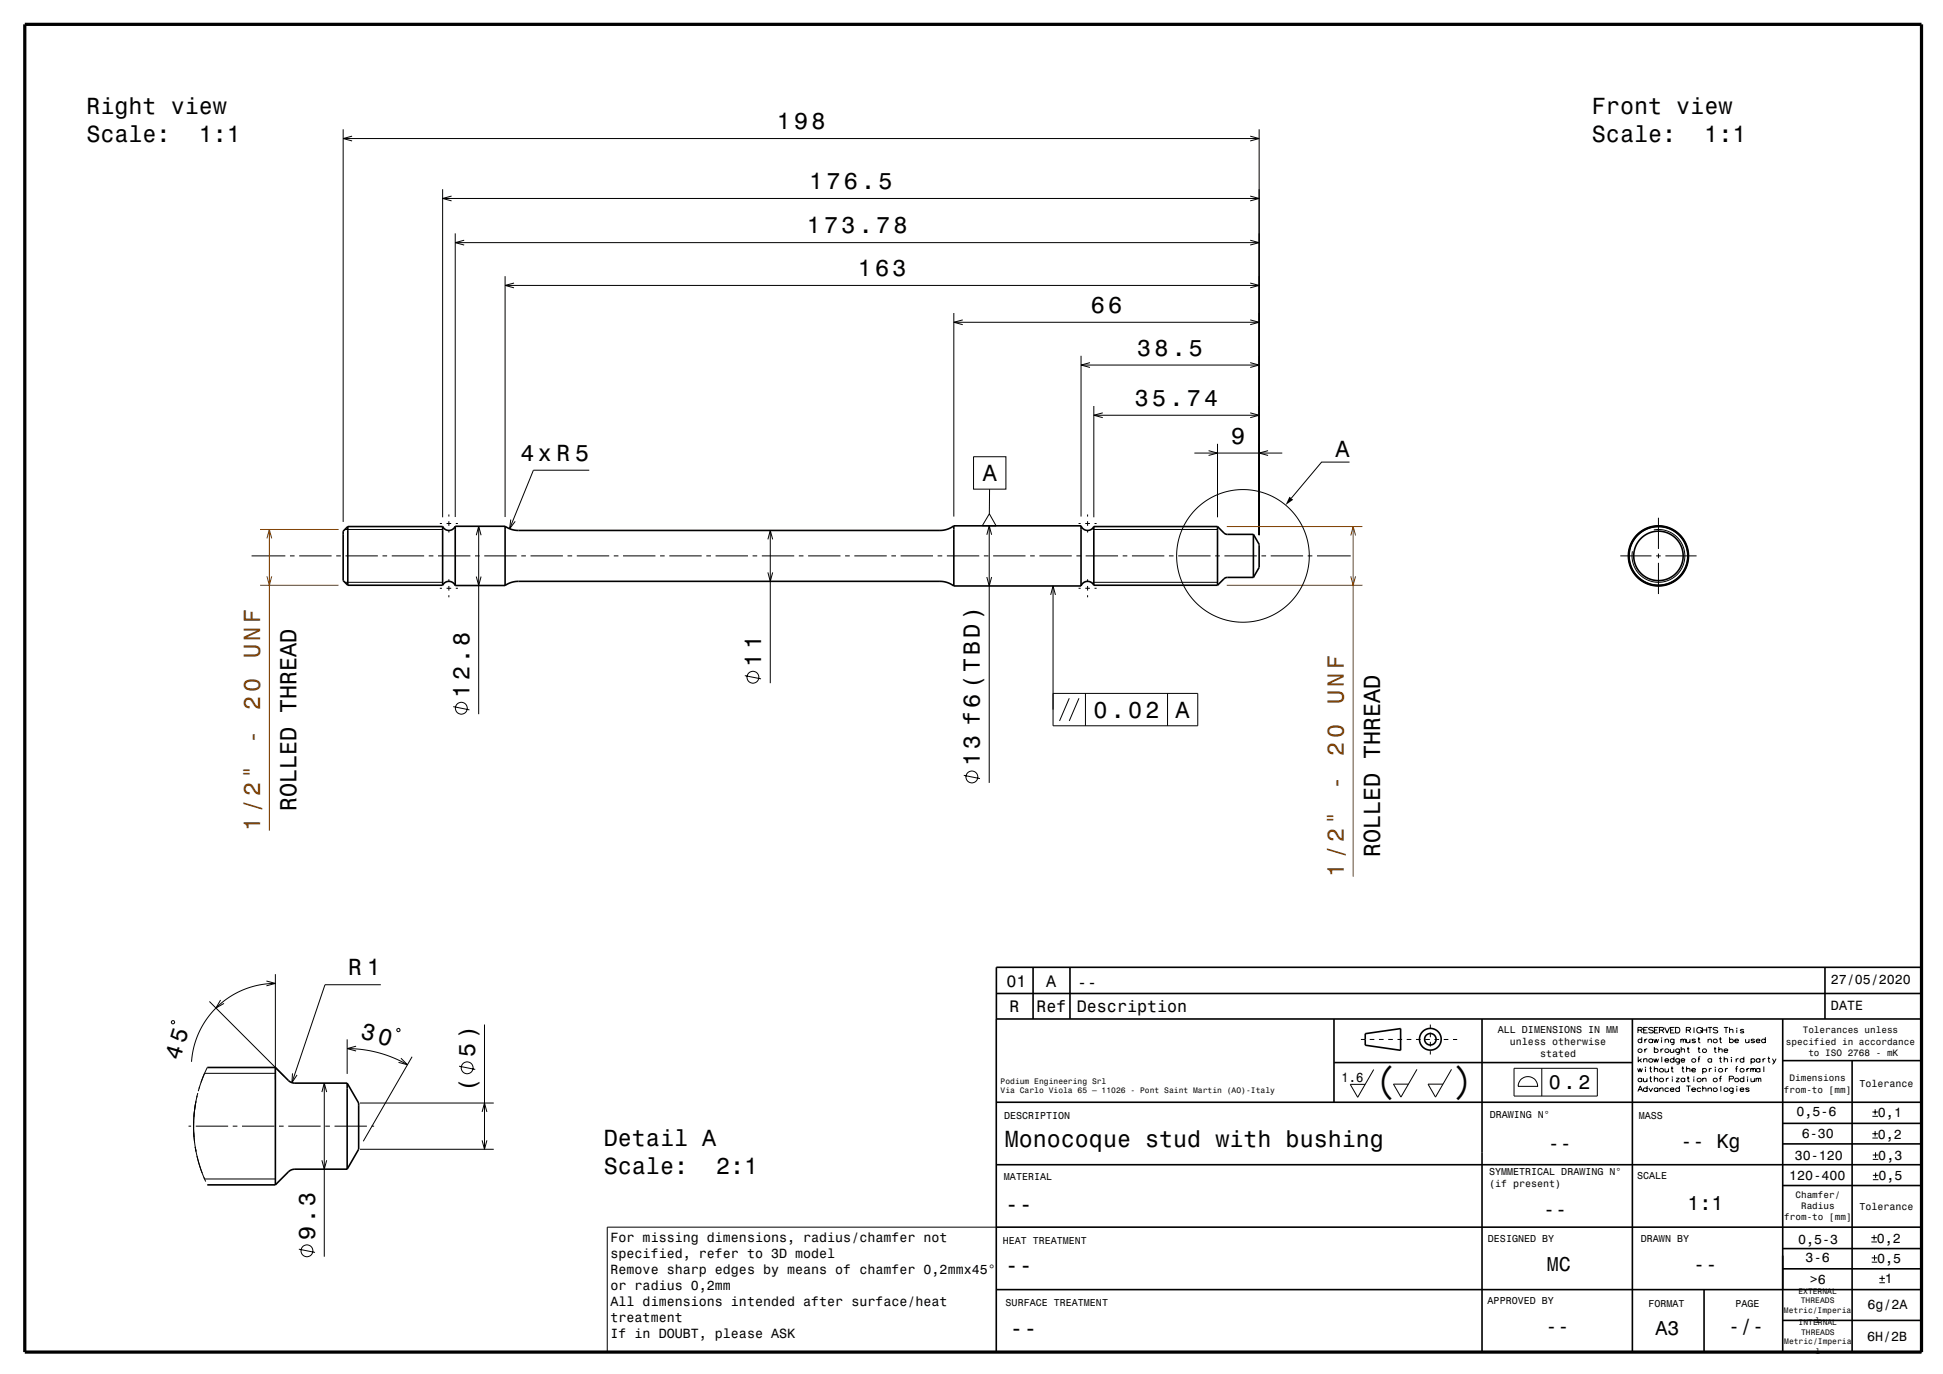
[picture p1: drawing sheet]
<svg xmlns="http://www.w3.org/2000/svg" width="420mm" height="297mm" viewBox="0 0 420 297" stroke-linecap="round" stroke-linejoin="round" font-family="sans-serif">
<g fill="none" stroke="#000" stroke-width=".22">
<path d="M74.2 27.9v84.9M74.2 29.9h198M76.1 29.4l-1.9 .5 1.9 .6M270.2 29.4l2 .5-2 .6M272.2 27.9v87.8M95.7 40.9v70.9M95.7 42.9h176.5M97.6 42.4l-1.9 .5 1.9 .5M98.4 50.4v61.4M98.4 52.4h173.8M100.3 51.9l-1.9 .5 1.9 .6M109.2 59.7v52.1"/>
<path d="M270.2 51.9l2 .5-2 .6M270.2 42.4l2 .5-2 .5M109.2 61.7h163M111.1 61.2l-1.9 .5 1.9 .5M206.2 67.7v44M206.2 69.7h66M208.1 69.1l-1.9 .6 1.9 .5M233.7 76.9v34.8M233.7 78.9h38.5M235.6 78.4l-1.9 .5 1.9 .5M270.2 61.2l2 .5-2 .5M270.2 69.1l2 .6-2 .5"/>
<path d="M270.2 78.4l2 .5-2 .5M210.4 98.7h7v7h-7zM236.4 87.8v24M236.4 89.8h35.8M238.4 89.2l-2 .6 2 .5M258.2 97.9h19M261.2 97.4l2 .5-2 .5M263.2 95.9v15.9M270.2 89.2l2 .6-2 .5M274.1 97.4l-1.9 .5 1.9 .5M291.7 99.9h-6l-6.6 7.8M74.5 114.5h21.2"/>
<path d="M95.1 113.2h.4M96.5 113.2h1M97 111.2v.5M97 112.7v1M97 114.7v.4M98.5 113.2h.5M103 115.7l.5-1.9 .5 1.9M103.5 113.8v40.6M110.4 112.3l-.2 2 1.2-1.6M127.4 101.6h-12.1l-5.1 12.7M166 116.6l.5-1.9 .5 1.9M166.5 114.7v33"/>
<path d="M213.3 115.6l.5-1.9 .6 1.9M213.8 113.7v55.5M213.9 111.1l1.4 2.6-3-.1zM213.9 105.7v5.4M233.1 113.2h.5M234.6 113.2h1M235.1 111.2v.5M235.1 112.7v1M235.1 114.7v.4M236.2 114.5h27M236.6 113.2h.4M357.5 114.5a5.7 5.7 0 0 1 6.7 5.3 5.7 5.7 0 0 1-6 6.1 5.7 5.7 0 0 1-5.3-6.7"/>
<path d="M358.5 111.9v6.8M358.5 119.7v1M54.4 120.2h7.3M62.7 120.2h1M64.7 120.2h7M72.7 120.2h1M74.5 125.9h21.2M74.7 120.2h7M82.7 120.2h1M84.7 120.2h7M92.7 120.2h1M94.7 120.2h7"/>
<path d="M95.1 127.2h.4M96.5 127.2h1M97 125.2v.5M97 126.7v1M97 128.7v.4M98.5 127.2h.5M102.7 120.2h1M103 124.6l.5 2 .5-2M104.7 120.2h7M112.7 120.2h1M114.7 120.2h7M122.7 120.2h1"/>
<path d="M124.7 120.2h7M132.7 120.2h1M134.7 120.2h7M142.7 120.2h1M144.7 120.2h7M152.7 120.2h1M154.7 120.2h7M162.7 120.2h1M164.7 120.2h7M166 123.7l.5 2 .5-2M172.7 120.2h1M174.7 120.2h7"/>
<path d="M182.7 120.2h1M184.7 120.2h7M192.7 120.2h1M194.7 120.2h7M202.7 120.2h1M204.7 120.2h7M212.7 120.2h1M213.3 124.7l.5 2 .6-2M214.7 120.2h7M222.7 120.2h1M224.7 120.2h7M227.1 128.6l.5-1.9 .5 1.9"/>
<path d="M227.6 126.7v30.2h31.3v-7h-31.3M232.7 120.2h1M233.1 127.2h.5M234.6 127.2h1M234.7 120.2h7M235.1 125.2v.5M235.1 126.7v1M235.1 128.7v.4M236.2 125.9h27M236.6 127.2h.4M242.7 120.2h1M244.7 120.2h7"/>
<path d="M252.7 120.2h1M254.7 120.2h7M262.7 120.2h1M264.7 120.2h7M272.7 120.2h1M274.7 120.2h7M282.7 120.2h1M284.7 120.2h7.3M350.2 120.2h6.8M358 120.2h1M358.5 121.7v6.7M360 120.2h6.7"/>
<path d="M98 152.7l3.5 .7M161 146l3.5 .7M231.1 150.9l-2.1 4.9M233.2 150.9l-2.1 4.9M234.6 149.9v7M252.4 149.9v7M208.3 167.6l3.5 .7M45.3 216.5l16.1 16.1M47.7 216.2l-1 1.7 1.7-1M57.6 212.1l1.9 .5-1.9 .5M59.5 212.6l-3.5 .3-3.1 .9-3.1 1.6-2.8 2.1-2.2 2.7-1.7 2.8-1.2 3.3-.5 3.2M59.5 210.6v22.8"/>
<path d="M82.3 212.9h-12.1l-7.1 21.1M37.1 220.8l.5-.1 .1 .5-.5 .1zM42.3 238.2l-.3 2.5-.2 2.7M42.4 238l-.5 3.4M42.6 236.8l-.6 3.5-.1 3.5M42.8 236.3l-.3 .9M43.1 234.9l-.2 1M44.8 230.7l-1.3 3.3M59.5 232h-15.3l-1.2 3.3M63.2 232l-.1 2 1.1-1.6M69.6 236.1l.5-2 .5 2M70.1 234.1v37.6"/>
<path d="M75 226.7l3.2 .2 3.4 .6 3.3 1.1 3.2 1.6M75 224.7v7.4M77 226.1l-2 .6 2 .5M77.8 238.4h28.9M85.8 222.5l.5-.2 .1 .6-.5 .1zM86.7 228.7l1.4 1.5-2-.6M89.1 228.4l-10.6 18.3M99.2 230.5l3.5 .7M104.7 221.5v26.9M294.2 224.7h.9M296.1 224.7h1M296.9 231.2l-3.4 6-1.6-2.8h3.2"/>
<path d="M298.1 224.7h1M300.1 224.7h1M302.1 224.7h1M304.1 224.7h1M306.1 224.7h1M306.3 231.1l-3.5 6-1.6-2.8h3.2M308.1 224.7h1M309.2 221.5v.7M309.2 223.2v1M309.2 225.2v1M309.2 227.2v.7M310.1 224.7h1"/>
<path d="M312.1 224.7h1M313.8 231.1l-3.5 6-1.6-2.8h3.2M314.1 224.7h.9M327.3 230.9h18v6h-18zM328.9 233.2a2.12 2.12 0 0 1 2.2-.3 2.12 2.12 0 0 1 1.3 1.9h-4.2l.1-.8zM333.3 230.9v6M354 230.9l.3 .8 .2-.8 .3 .8 .2-.8M354 235.9l.6-1.2 .5 1.2M354.1 222.7h.7l.2-.4-.3-.2h-.6v1.2M354.1 228.4v1.2M354.2 235.5h.7M354.4 229.2l.5 .4"/>
<path d="M354.6 222.7l.4 .6M354.9 228.8l-.8 .6M354.9 224.8a.44 .44 0 0 0-.7-.1 .44 .44 0 0 0 0 .6 .44 .44 0 0 0 .7-.1M354.9 233.2a.44 .44 0 0 0-.7-.1 .44 .44 0 0 0 0 .7 .44 .44 0 0 0 .7-.1M354.9 224.2v1.2M354.9 233.1v.7M355.3 233.1v.7h.4l.3-.2M355.3 229l.3-.2 .4 .1v.7M355.3 228.8v.8M355.3 222.6h.6M355.6 224.6v.8M355.6 226.7v.8"/>
<path d="M355.7 230.6h.1M355.7 231v.7M356 233.1v.7M356.1 235.3a.44 .44 0 0 0-.7-.1 .44 .44 0 0 0 0 .7 .44 .44 0 0 0 .7-.1M356.1 234.7v1.2M356.1 224.6l-.4 .1-.1 .2M356.1 226.7l-.4 .1-.1 .3M356.2 222.1h-.9v1.2h.9M356.4 235.2l.4 .7 .4-.7M356.6 230.9h.4M356.6 233h.4M356.8 230.5v1l.3 .2"/>
<path d="M356.8 232.6v1l.3 .2M357.2 224.8a.44 .44 0 0 0-.6-.1 .44 .44 0 0 0 0 .6 .44 .44 0 0 0 .6-.1M357.2 224.6v.8M357.4 222.3l-.4-.2a.43 .43 0 0 0-.6 .3l.8 .4 .2 .3-.6 .2-.4-.2M357.5 224.6l.2 .8 .3-.8 .2 .8 .3-.8M357.5 228.8l.2 .8 .3-.8 .2 .8 .3-.8M357.6 226.9a.44 .44 0 0 1 .7-.1 .44 .44 0 0 1 0 .7 .44 .44 0 0 1-.7-.2M357.6 231.1l.3-.2 .4 .1v.7M357.6 233.2l.3-.1h.4v.7M357.6 226.3v1.2M357.6 230.5v1.2M357.6 232.6v1.2"/>
<path d="M357.6 222.6h.6M358.4 235.3a.44 .44 0 0 0-.7-.1 .44 .44 0 0 0 0 .7 .44 .44 0 0 0 .7-.1M358.4 235.2v.7M358.5 222.1h-.9v1.2h.9M358.7 222.7h.7l.2-.4-.2-.2h-.7v1.2M358.8 235.4l.3-.2h.3l.1 .7M358.8 235.2v.7M359 226.7v.8M359.2 224.3h.1M359.2 224.7v.7M359.2 228.4v1.2M359.2 222.7l.4 .6"/>
<path d="M359.6 226.7l-.4 .1-.2 .3M359.8 222.1l.6 1.2 .5-1.2M359.9 229.2l.2 .4h.3l.3-.2M359.9 230.9l.1 .8h.3l.4-.2M359.9 224.8l.4-.2 .3 .1 .1 .7M359.9 229l.5-.2 .3 .4h-.8zM359.9 224.6v.8M360.2 233.1v.7M360.7 230.9v.8M360.7 235.3a.44 .44 0 0 0-.7-.1 .44 .44 0 0 0 0 .7 .44 .44 0 0 0 .7-.1M360.7 233.1h-.3l-.2 .3M361 235.5l.2 .4h.4l.3-.1"/>
<path d="M361.1 226.7v.7l.4 .1 .3-.2M361.1 235.3l.5-.1 .3 .3h-.9zM361.1 222.6h.6M361.2 230.9h.5M361.4 230.5v1l.3 .2M361.5 232.7h.1M361.5 233.1v.7M361.8 226.7v.8M361.9 224.8a.44 .44 0 0 0-.7-.1 .44 .44 0 0 0 0 .6 .44 .44 0 0 0 .7-.1M361.9 224.6l-.1 1.1h-.5M361.9 229a.44 .44 0 0 0-.7-.1 .44 .44 0 0 0 0 .7 .44 .44 0 0 0 .7-.2M361.9 228.4v1.2"/>
<path d="M362 222.1h-.9v1.2h.9M362.2 222.1h.5a.64 .64 0 0 1 .4 .6 .64 .64 0 0 1-.4 .6h-.5zM362.3 233.1h.7l-.7 .7h.7M363 226.9a.44 .44 0 0 0-.6-.1 .44 .44 0 0 0 0 .7 .44 .44 0 0 0 .6-.2M363 226.7v1.1l-.6 .1M363 229a.44 .44 0 0 0-.6-.1 .44 .44 0 0 0 0 .7 .44 .44 0 0 0 .6-.2M363 228.8v1.1l-.6 .1M363 235.3a.44 .44 0 0 0-.6-.1 .44 .44 0 0 0 0 .7 .44 .44 0 0 0 .6-.1M363 234.7v1.2M363.3 224.8l.3-.2 .3 .2 .3-.2 .2 .8M363.3 224.6v.8M363.4 229.2l.2 .4h.3l.3-.2"/>
<path d="M363.4 226.9l.3-.2 .4 .1v.7M363.4 229l.5-.2 .3 .4h-.8zM363.4 226.3v1.2M363.5 230.9h.5M363.7 230.5v1l.4 .2M363.9 224.8v.6M364.2 233.2a.44 .44 0 0 0-.7-.1 .44 .44 0 0 0 0 .7 .44 .44 0 0 0 .7-.1M364.2 233.1v.7M364.5 222.7h.7l.2-.4-.2-.2h-.7v1.2M364.5 234.7h.9M364.5 224.6l.1 .7 .4 .1 .3-.2M364.6 231.1l.3-.2 .3 .1 .1 .7"/>
<path d="M364.6 230.5v1.2M364.7 226.7h.5M364.7 233h.5M364.9 226.3v1l.3 .2M364.9 232.6v1l.3 .2M365 234.7v1.2M365.1 222.7l.3 .6M365.3 224.6v.8M365.7 231.3l.2 .4h.3l.3-.2M365.7 235.5l.2 .4h.3l.3-.1M365.7 231.1l.5-.2 .3 .4h-.8zM365.7 235.3l.5-.1 .3 .3h-.8z"/>
<path d="M366.1 232.7h.1M366.1 233.1v.7M366.2 222.1v1.2M366.5 224.8l-.3-.2-.3 .1-.2 .1 .8 .5-.5 .1-.3-.2M367 224.6h.5M367 226.7h.5M367 228.9h.5M367.2 224.2v1l.4 .2M367.2 226.3v1l.4 .2M367.5 228.4l-.3 .2v1M367.7 235.3a.44 .44 0 0 0-.7-.1 .44 .44 0 0 0 0 .7 .44 .44 0 0 0 .7-.1M367.9 222.4a.59 .59 0 0 0-.9-.2 .59 .59 0 0 0 0 .9 .59 .59 0 0 0 .9-.1v-.2h-.4"/>
<path d="M368 222.6h.9M368 222.1v1.2M368.1 231.1a.45 .45 0 0 1 .6-.1 .45 .45 0 0 1 0 .7 .45 .45 0 0 1-.6-.2M368.1 233.2l.3-.1h.3l.1 .7M368.1 235.4l.3-.2h.3l.1 .7M368.1 230.9v1.2M368.1 233.1v.7M368.1 234.7v1.2M368.9 222.1v1.2M369.2 222.1h.9M369.2 224.8l.3-.2 .4 .1 .1 .7M369.2 235.4l.3-.2h.4l.1 .7"/>
<path d="M369.2 224.6v.8M369.2 235.2v.7M369.5 230.9v.8M369.6 222.1v1.2M370 229a.44 .44 0 0 0-.7-.1 .44 .44 0 0 0 0 .7 .44 .44 0 0 0 .7-.2M370 228.8v.8M370 230.9l-.3 .1-.2 .3M370.5 226.7h.5M370.7 226.3v1l.3 .2M370.8 230.6h.1M370.8 231v.7M371.3 222.3l-.4-.2a.43 .43 0 0 0-.6 .3l1 .5a.57 .57 0 0 1-1 .2"/>
<path d="M371.5 226.9l.4-.2 .3 .1 .1 .7M371.5 226.3v1.2M371.7 224.6h.4M371.7 228.8h.4M371.7 233.1h.4M371.9 224.2v1l.3 .2M371.9 228.4v1l.3 .2M372 234.7v1.2M372.2 232.6l-.4 .2v1M372.6 222.1h1M372.7 227.1l.2 .4h.3l.3-.2M372.7 226.9l.5-.2 .3 .4h-.8z"/>
<path d="M372.7 229l.3-.2 .4 .1v.7M372.7 228.4v1.2M373 230.9v.8M373.1 222.1v1.2M373.5 230.9l-.3 .1-.2 .3M373.8 233.2h.7l.2-.4-.2-.2h-.7v1.2M373.9 222.7l.3-.2 .3 .1 .1 .7M373.9 224.8a.45 .45 0 0 1 .6-.1 .45 .45 0 0 1 0 .7 .45 .45 0 0 1-.6-.2M373.9 222.1v1.2M373.9 224.2v1.2M374.3 228.5h.1M374.3 228.9v.7"/>
<path d="M374.6 235.3a.44 .44 0 0 0-.6-.1 .44 .44 0 0 0 0 .7 .44 .44 0 0 0 .6-.1M374.6 235.2v1l-.5 .1M375 224.9l.2 .5h.3l.3-.2M375 224.8l.5-.2 .3 .4h-.8zM375.2 231h.4M375.3 228.8v.8M375.4 222.2h.1M375.4 234.9h.1M375.4 222.6v.7M375.4 235.2v.7M375.7 230.5l-.4 .2v1M375.8 228.8l-.3 .1-.2 .3"/>
<path d="M376.1 235.5l.2 .4h.4l.3-.1M376.2 235.3l.5-.1 .3 .3h-.9zM377 222.7l-.3-.2h-.4l-.1 .2 .8 .4-.5 .2-.3-.2M377 229a.44 .44 0 0 0-.7-.1 .44 .44 0 0 0 0 .7 .44 .44 0 0 0 .7-.2M377 233.2a.44 .44 0 0 0-.7-.1 .44 .44 0 0 0 0 .7 .44 .44 0 0 0 .7-.1M377 228.4v1.2M377 232.6v1.2M377.3 224.6l.1 .7 .3 .1 .4-.2M377.6 230.9v.8M377.8 232.7h.1M377.8 233.1v.7M378.1 224.6v.8"/>
<path d="M378.1 235.3l-.3-.1-.5 .1 .8 .4-.1 .2-.7-.1M378.1 230.9l-.3 .1-.2 .3M378.4 231.2l.3-.3 .3 .3 .3-.3 .2 .8M378.4 230.9v.8M378.5 233.1v.7h.4l.3-.2M378.5 229a.45 .45 0 0 1 .7-.1 .45 .45 0 0 1 0 .7 .45 .45 0 0 1-.7-.2M378.5 228.8v1.2M379 231.2v.5M379.2 233.1v.7M379.3 224.8l-.3-.2-.3 .1-.2 .1 .8 .5-.5 .1-.3-.2M379.6 233.3l.3-.2 .2 .2 .4-.2 .1 .7M379.6 233.1v.7"/>
<path d="M379.6 224.9l.2 .5h.4l.2-.2M379.7 224.8l.5-.2 .2 .4h-.8zM380.1 233.3v.5M380.4 229a.44 .44 0 0 0-.6-.1 .44 .44 0 0 0 0 .7 .44 .44 0 0 0 .6-.2M380.4 231.1a.44 .44 0 0 0-.6-.1 .44 .44 0 0 0 0 .7 .44 .44 0 0 0 .6-.2M380.4 228.8v.8M380.4 230.9v.8M381.1 228.8v.8M381.3 230.5v1.2M381.6 224.8a.44 .44 0 0 0-.7-.1 .44 .44 0 0 0 0 .6 .44 .44 0 0 0 .7-.1M381.6 224.2v1.2M381.6 228.8l-.3 .1-.2 .3"/>
<path d="M382.1 228.8h.5M382.3 228.4v1l.3 .2M383.1 228.8l.4 .8M383.9 228.8l-.5 1-.3 .2M405.3 239.8v1.2M40.8 243.4h.5M41.8 243.4l.3 3.5M41.9 242.4l-.1 1M41.9 244.8v1M42 246.8l.7 3.4 1 3.4M42.2 247.9l.2 1M42.3 243.4h7"/>
<path d="M42.4 248.9h.1M42.6 249.9l.7 2.6 .9 2.3h15.3M44.1 254.5l.4 .9M44.8 256.1h.1M50.3 243.4h1M52.3 243.4h7M60.3 243.4h1M62.3 243.4h7M69.6 250.8l.5 1.9 .5-1.9M70.3 243.4h1M72.3 243.4h7M77.8 248.4h28.9"/>
<path d="M80.3 243.4h.6M104.2 240.4l.5-2 .5 2M104.2 246.5l.5 1.9 .5-1.9M404.7 246h1.2M404.7 245.1h1.2M404.7 241.3h1.2M404.7 240.4h1.2M404.8 250.6h1.2M404.8 249.7h1.2M404.8 255h1.2M404.8 254.1h1.2M405.3 244.5v1.2"/>
<path d="M405.4 249.1v1.2M405.4 253.5v1.2M64.6 270l3.5 .7M215.4 265.3h-84.1v27M404.5 268.5h1.2M404.5 267.5h1.2M404.6 272.8h1.2M404.6 271.9h1.2M405.1 266.9v1.2M405.2 271.3v1.2M406.2 277.3h1.2M406.2 276.3h1.2"/>
<path d="M406.8 275.7v1.2"/>
<circle cx="268.7" cy="120.2" r="14.3"/>
<circle cx="99.7" cy="153.1" r="1.28"/>
<circle cx="162.8" cy="146.4" r="1.28"/>
<circle cx="210.1" cy="167.9" r="1.28"/>
<circle cx="101" cy="230.8" r="1.28"/>
<circle cx="354.5" cy="227.1" r=".43"/>
<circle cx="356.8" cy="229.3" r=".43"/>
<circle cx="359.2" cy="231.4" r=".43"/>
<circle cx="359.2" cy="233.5" r=".43"/>
<circle cx="360.3" cy="227.1" r=".43"/>
<circle cx="366.1" cy="229.3" r=".43"/>
<circle cx="367.3" cy="233.5" r=".43"/>
<circle cx="368.4" cy="227.1" r=".43"/>
<circle cx="370.8" cy="225" r=".43"/>
<circle cx="370.8" cy="233.5" r=".43"/>
<circle cx="370.8" cy="235.6" r=".43"/>
<circle cx="371.9" cy="231.4" r=".43"/>
<circle cx="373.1" cy="235.6" r=".43"/>
<circle cx="375.4" cy="233.5" r=".43"/>
<circle cx="376.6" cy="231.4" r=".43"/>
<circle cx="66.4" cy="270.4" r="1.28"/>
</g>
<path d="M56.2 114.5h17M57.7 116.4l.5-1.9 .5 1.9M58.2 114.5v65M265.2 113.8h29.3M292 115.7l.5-1.9 .5 1.9M292.5 113.8v75.7M56.2 126.5h17M57.7 124.6l.5 1.9 .5-1.9M265.2 126.5h29.3M292 124.6l.5 1.9 .5-1.9" fill="none" stroke="#804000" stroke-width=".22"/>
<g fill="none" stroke="#000" stroke-width=".35">
<path d="M75.2 113.8v12.7M75.2 113.8l-1 1v10.7l1 1M75.2 113.8h20.5M95.7 113.8v12.7M98.4 113.8a1.5 1.5 0 0 1-1.3 .9 1.5 1.5 0 0 1-1.4-.9M98.4 113.8v12.8M98.4 113.8h10.8M109.2 113.8v12.8M206.2 113.7l-1.3 .7-1.7 .3h-91.2l-1.5-.3-1.3-.6M206.2 113.7v13M206.2 113.7h27.5M233.7 113.7a1.5 1.5 0 0 0 1.3 1 1.5 1.5 0 0 0 1.4-.9"/>
<path d="M233.7 113.7v13M236.4 113.8v12.7M236.4 113.8h26.8M263.2 113.8l1.8 1.7h5.9M263.2 113.8v12.7M270.9 115.5l1.3 2.2v5l-1.3 2.1M270.9 115.5v9.3M75.2 126.5h20.5M95.7 126.5a1.5 1.5 0 0 1 1.4-.8 1.5 1.5 0 0 1 1.3 .9M98.4 126.6h10.8M109.2 126.6l1.4-.7 1.4-.2h91.2l1.7 .3 1.3 .7M206.2 126.7h27.5"/>
<path d="M236.4 126.5a1.5 1.5 0 0 0-1.4-.8 1.5 1.5 0 0 0-1.3 1M236.4 126.5h26.8M270.9 124.8h-5.9l-.4 .3-1.4 1.4M215.5 214.7h200.1M223.3 209.1v11.2M231.3 209.1v11.1M394.5 209.1v11.2M415.4 206.8v85.5h-200v-83.2h200M44.8 230.7h14.7M59.5 230.7l3 3 .9 .4h11.6M59.5 230.7v25.4M75 234.1l2.5 4.3v10l-2.5 4.3"/>
<path d="M75 234.1v18.6M215.4 220.3h200M215.4 238.3h200M288.4 220.3v18M288.4 229.7h64.5M295.1 223.4l7.7-1.1v4.7l-7.7-1.1zM320.4 220.3v72M352.9 220.3v72M385.4 220.3v72M385.4 229.3h30M400.4 229.3v63M44.8 256.1h14.7"/>
<path d="M75 252.7l-11.8 .1-.8 .5-2.9 2.8M215.4 251.8h200M385.4 247.3h30M385.4 256.3h30M385.4 242.8h30M215.4 265.3h200M215.4 278.8h200M368.4 278.8v13.5M385.4 274.3h30M385.4 269.9h30M385.3 285.4h30"/>
<circle cx="358.5" cy="120.2" r="6.4"/>
<circle cx="358.5" cy="120.2" r="6.5"/>
<circle cx="358.5" cy="120.2" r="5.3"/>
<circle cx="358.5" cy="120.2" r="6.3"/>
<circle cx="309.2" cy="224.6" r="1.25"/>
<circle cx="309.2" cy="224.6" r="2.35"/>
</g>
<path d="M5.4 5.3h410v287h-410z" fill="none" stroke="#000" stroke-width=".7" stroke-linecap="butt"/>
<path d="M278.7 107.4l.8 .6-1.6 1.2z" fill-rule="evenodd" fill="#000"/>
<g font-size="8.9">
<text x="298.4" y="237.2">(</text>
<text x="314.6" y="237.2">)</text>
</g>
<g font-size="5.1">
<text x="77.8" y="224.4" transform="rotate(15 77.8 224.4)">30</text>
<text x="38.9" y="229.3" transform="rotate(-73 38.9 229.3)">45</text>
</g>
<g font-size="5">
<text x="18.7" y="24.7">Right view</text>
<text x="167.9" y="27.9">198</text>
<text x="344.1" y="24.7">Front view</text>
<text x="18.7" y="30.8">Scale:</text>
<text x="43" y="30.8">1:1</text>
<text x="344.1" y="30.8">Scale:</text>
<text x="368.4" y="30.8">1:1</text>
<text x="174.9" y="40.9">176.5</text>
<text x="174.4" y="50.4">173.78</text>
<text x="185.4" y="59.7">163</text>
<text x="235.8" y="67.7">66</text>
<text x="245.8" y="76.9">38.5</text>
<text x="245.3" y="87.8">35.74</text>
<text x="266.2" y="95.9">9</text>
<text x="112.5" y="99.6">4x R 5</text>
<text x="288.7" y="98.7">A</text>
<text x="212.4" y="104">A</text>
<text x="164.5" y="144.1" transform="rotate(-90 164.5 144.1)">11</text>
<text x="101.5" y="150.8" transform="rotate(-90 101.5 150.8)">12.8</text>
<text x="236.4" y="155.1">0.02</text>
<text x="254.1" y="155.1">A</text>
<text x="211.8" y="165.7" transform="rotate(-90 211.8 165.7)">13 f6 (TBD)</text>
<text x="64.1" y="175.3" transform="rotate(-90 64.1 175.3)">ROLLED THREAD</text>
<text x="298.4" y="185.3" transform="rotate(-90 298.4 185.3)">ROLLED THREAD</text>
<text x="75.3" y="210.9">R 1</text>
<text x="102.7" y="228.5" transform="rotate(-90 102.7 228.5)">5 )</text>
<text x="102.7" y="236.1" transform="rotate(-90 102.7 236.1)">(</text>
<text x="130.5" y="247.7">Detail A</text>
<text x="217.2" y="247.9">Monocoque stud with bushing</text>
<text x="130.5" y="253.8">Scale:</text>
<text x="154.8" y="253.8">2:1</text>
<text x="217.2" y="261.9">--</text>
<text x="68.1" y="268.1" transform="rotate(-90 68.1 268.1)">9.3</text>
<text x="217.2" y="275.1">--</text>
<text x="218.2" y="288.8">--</text>
</g>
<g font-size="5" fill="#804000">
<text x="56.2" y="142.2" transform="rotate(-90 56.2 142.2)">UNF</text>
<text x="56.2" y="153.4" transform="rotate(-90 56.2 153.4)">20</text>
<text x="290.5" y="152.2" transform="rotate(-90 290.5 152.2)">UNF</text>
<text x="56.2" y="160.9" transform="rotate(-90 56.2 160.9)">-</text>
<text x="290.5" y="163.4" transform="rotate(-90 290.5 163.4)">20</text>
<text x="290.5" y="170.8" transform="rotate(-90 290.5 170.8)">-</text>
<text x="56.2" y="179.5" transform="rotate(-90 56.2 179.5)">1/2&quot;</text>
<text x="290.5" y="189.5" transform="rotate(-90 290.5 189.5)">1/2&quot;</text>
</g>
<g font-size="4.3">
<text x="334.8" y="235.4">0.2</text>
<text x="334.6" y="248.6">--</text>
<text x="363.3" y="248.2">-- Kg</text>
<text x="333.6" y="262.9">--</text>
<text x="364.8" y="261.6">1:1</text>
<text x="334.3" y="274.7">MC</text>
<text x="366" y="274.8">--</text>
<text x="334.1" y="288.1">--</text>
<text x="357.9" y="288.6">A3</text>
<text x="373.5" y="288.2">-/-</text>
</g>
<g font-size="3.6">
<text x="217.6" y="213.3">01</text>
<text x="226.1" y="213.3">A</text>
<text x="232.8" y="213.5">--</text>
<text x="218.2" y="218.7">R</text>
<text x="224.1" y="218.7">Ref</text>
<text x="232.8" y="218.7">Description</text>
</g>
<g font-size="2.9">
<text x="395.7" y="212.8">27/05/2020</text>
<text x="395.8" y="218.2">DATE</text>
<text x="290" y="233.8">1.6</text>
<text x="388.3" y="241.3">0,5-6</text>
<text x="405.9" y="241.4">0,1</text>
<text x="388" y="250.7">30-120</text>
<text x="389.5" y="246.1">6-30</text>
<text x="405.9" y="246.1">0,2</text>
<text x="406" y="250.7">0,3</text>
<text x="386.8" y="255">120-400</text>
<text x="406" y="255.1">0,5</text>
<text x="132" y="268.5">For missing dimensions, radius/chamfer not</text>
<text x="388.7" y="268.8">0,5-3</text>
<text x="405.7" y="268.6">0,2</text>
<text x="132" y="272">specified, refer to 3D model</text>
<text x="132" y="275.4">Remove sharp edges by means of chamfer 0,2mmx45°</text>
<text x="390.3" y="272.9">3-6</text>
<text x="405.8" y="273">0,5</text>
<text x="132" y="278.9">or radius 0,2mm</text>
<text x="391.2" y="277.5">&gt;6</text>
<text x="407.4" y="277.4">1</text>
<text x="132" y="282.3">All dimensions intended after surface/heat</text>
<text x="132" y="285.8">treatment</text>
<text x="403.7" y="283">6g/2A</text>
<text x="132" y="289.2">If in DOUBT, please ASK</text>
<text x="403.6" y="289.8">6H/2B</text>
</g>
<g font-size="2.2">
<text x="323.8" y="223.2">ALL DIMENSIONS IN MM</text>
<text x="326.4" y="225.8">unless otherwise</text>
<text x="332.9" y="228.4">stated</text>
<text x="401.9" y="234.9">Tolerance</text>
<text x="217" y="241.8">DESCRIPTION</text>
<text x="322" y="241.7">DRAWING N°</text>
<text x="354.3" y="242">MASS</text>
<text x="217" y="255">MATERIAL</text>
<text x="321.9" y="254">SYMMETRICAL DRAWING N°</text>
<text x="321.9" y="256.6">(if present)</text>
<text x="353.9" y="254.8">SCALE</text>
<text x="401.9" y="261.5">Tolerance</text>
<text x="216.7" y="269">HEAT TREATMENT</text>
<text x="321.6" y="268.5">DESIGNED BY</text>
<text x="354.7" y="268.5">DRAWN BY</text>
<text x="321.6" y="281.8">APPROVED BY</text>
<text x="217.4" y="282.2">SURFACE TREATMENT</text>
<text x="356.3" y="282.6">FORMAT</text>
<text x="375.1" y="282.5">PAGE</text>
</g>
<g font-size="2">
<text x="386" y="225.8">specified in accordance</text>
<text x="389.7" y="223.4">Tolerances unless</text>
<text x="386.8" y="233.8">Dimensions</text>
<text x="390.9" y="228.2">to ISO 2768 - mK</text>
<text x="385.6" y="236.2">from-to [mm]</text>
<text x="385.7" y="263.8">from-to [mm]</text>
<text x="388.1" y="258.9">Chamfer/</text>
<text x="389.3" y="261.3">Radius</text>
</g>
<g font-size="1.7">
<text x="216.3" y="234.2">Podium Engineering Srl</text>
<text x="216.3" y="236.3">Via Carlo Viola 65 – 11026 - Pont Saint Martin (AO)-Italy</text>
<text x="388.7" y="279.7">EXTERNAL</text>
<text x="389.3" y="281.7">THREADS</text>
<text x="385.6" y="283.8">Metric/Imperia</text>
<text x="388.8" y="286.4">INTERNAL</text>
<text x="392.4" y="285.9">l</text>
<text x="385.7" y="290.5">Metric/Imperia</text>
<text x="389.3" y="288.5">THREADS</text>
<text x="392.4" y="292.6">l</text>
</g>
</svg>
